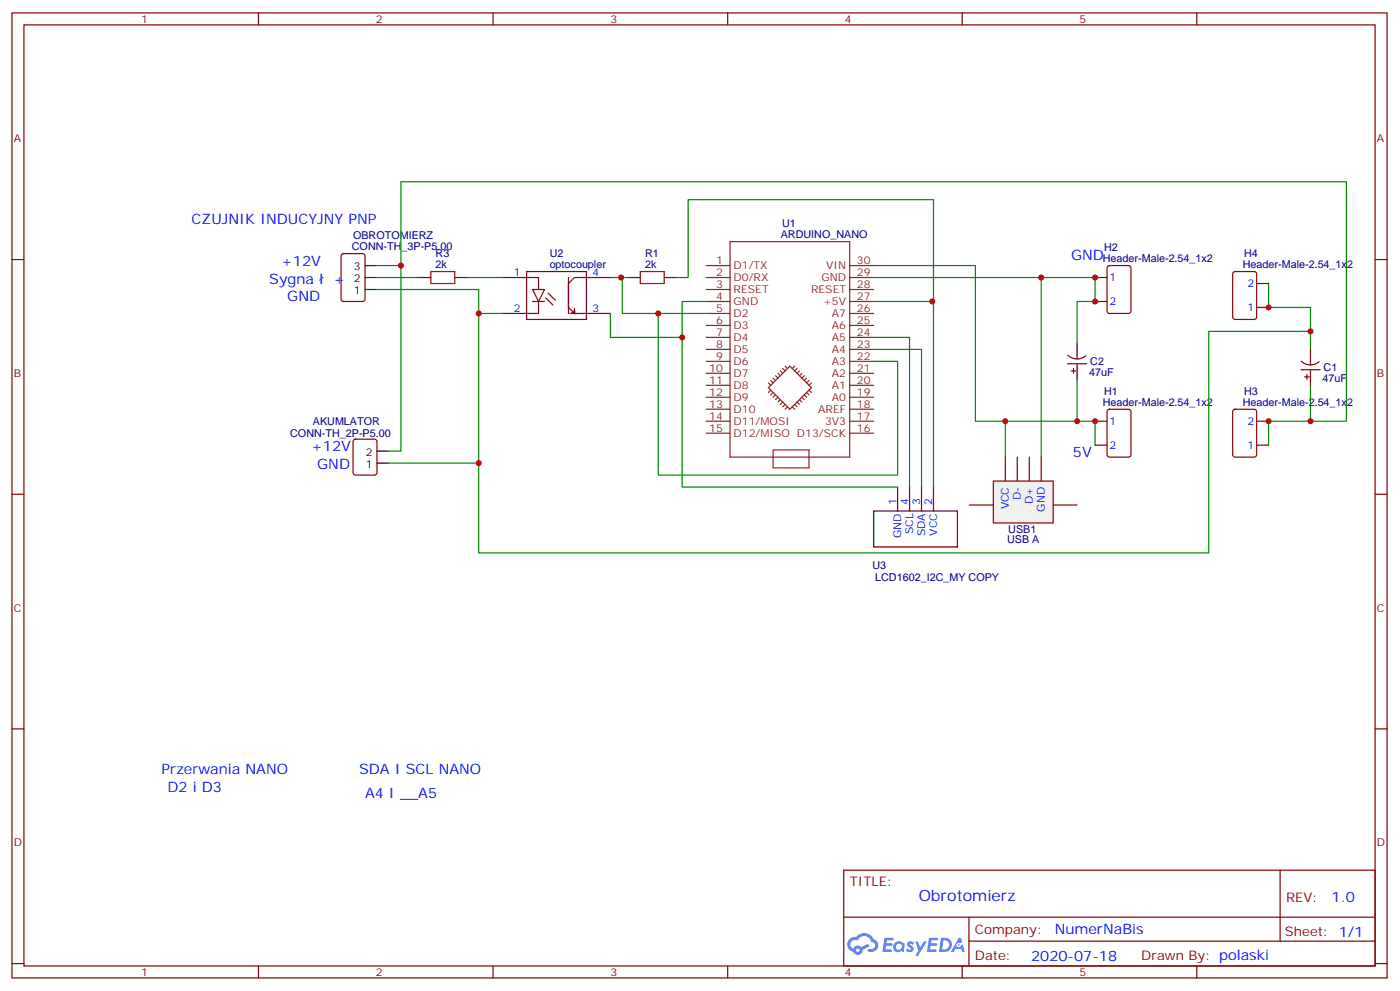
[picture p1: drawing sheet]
<svg xmlns="http://www.w3.org/2000/svg" width="413mm" height="292mm" viewBox="0 0 413 292" stroke-linecap="round" stroke-linejoin="round" font-family="sans-serif">
<g fill="none" stroke="#870000" stroke-width=".35">
<path d="M3.5 3.8h405.4v284.3h-405.4zM7.1 7.3h398.2v277.3h-398.2zM76.2 3.8v3.5M145.3 3.8v3.5M214.5 3.8v3.5M283.6 3.8v3.5M352.8 3.8v3.5M3.5 76.5h3.6M405.3 76.5h3.6M3.5 145.6h3.6M405.3 145.6h3.6M3.5 214.8h3.6"/>
<path d="M405.3 214.8h3.6M248.7 256.4h156.6v28.2h-156.6zM377.3 256.4v20.9M248.7 270.2h156.5M285.6 277.3h119.6M285.6 270.2v14.2M3.5 283.9h3.6M76.2 284.6v3.5M145.3 284.6v3.5M214.5 284.6v3.5M283.6 284.6v3.5M352.8 284.6v3.5"/>
<path d="M405.3 283.9h3.6"/>
</g>
<g fill="#5487ff">
<path d="M267.7 277.6a1.22 1.22 0 0 1 1.7 .2l-.4 .6a.47 .47 0 0 0-.3-.4 .47 .47 0 0 0-.5 .2l.1 .2a1.14 1.14 0 0 1 .8 1.8 1.14 1.14 0 0 1-1.9 0l-.2-.2 .5-.6 .7 .5a.29 .29 0 0 0 .3-.3 .29 .29 0 0 0-.2-.3 1.04 1.04 0 0 1-.6-1.7z"/>
<path d="M260.7 276.3h2.4l.3 .2-.2 .5-1.8 .1-.1 .8h1.5l.3 .4-.3 .4h-1.6l-.2 1.1h1.7l.2 .3-.2 .3-2.6 .1z"/>
<path d="M273.8 276.3h2.4l.3 .2-.1 .5-1.8 .1-.2 .8h1.6l.3 .4-.4 .4h-1.6l-.1 1.1h1.7l.2 .3-.2 .3-2.6 .1z"/>
<path d="M282.6 276.3h.7l.3 1.3-.6 .3a.69 .69 0 0 0-1 .3 .69 .69 0 0 0 .4 .9 .69 .69 0 0 0 .9-.6l.5-.2 .6 2.2h-.8l-.2-.9h-1.8l-.5 .9h-.8z"/>
<path d="M269.8 277.4h.8l.6 1.8 1.1-1.8h.9l-2.6 4.2h-.8l.9-1.5z"/>
<path d="M277.4 276.3l-.6 4.2h1.3a2.11 2.11 0 0 0 2.5-2.1 2.11 2.11 0 0 0-2.5-2.1zM278.1 277.1a1.39 1.39 0 0 1 1.7 1.4 1.39 1.39 0 0 1-1.8 1.3h-.3z"/>
<path d="M263.7 277.9a1.54 1.54 0 0 0-.1 2.2 1.54 1.54 0 0 0 2.2 .1l.6 .3 .3-2.3-.2-.3h-.4a1.49 1.49 0 0 0-2.4 0zM264 278.9a.94 .94 0 0 1 1.8 0 .94 .94 0 0 1-1.8 0z"/>
<path d="M250.4 276.7a2.18 2.18 0 0 0 1.1 3.7 1.44 1.44 0 0 0 1.6 .9 1.44 1.44 0 0 0 1.2-1.4l2-1.1-.5-.7-1.9 1a1.47 1.47 0 0 0-2.4 .4 1.39 1.39 0 0 1-.7-1.9 1.39 1.39 0 0 1 2-.5 2.12 2.12 0 0 1 2.2-1.3 2.12 2.12 0 0 1 1.9 1.7 1.14 1.14 0 0 1 1.1 1.4 1.14 1.14 0 0 1-1.7 .7 .43 .43 0 0 0-.5 .4 .43 .43 0 0 0 .4 .5 1.98 1.98 0 0 0 2.5-1.2 1.98 1.98 0 0 0-1.2-2.6 3.1 3.1 0 0 0-5.3-.6l-.9 .1zM252.3 280a.55 .55 0 0 1 1.1 0 .55 .55 0 0 1-1.1 0z"/>
<circle cx="282.6" cy="278.4" r=".26"/>
</g>
<g fill="none" stroke="#8c2424" stroke-width=".35">
<path d="M208.1 78.2h7.1M215.2 71.2h35.3v63.5h-35.3zM250.5 78.2h7M208.1 99.4h7.1M208.1 95.9h7.1M208.1 92.4h7.1M208.1 88.8h7.1M208.1 85.3h7.1M208.1 81.8h7.1M250.5 99.4h7M250.5 95.9h7M250.5 92.4h7"/>
<path d="M250.5 88.8h7M250.5 85.3h7M250.5 81.8h7M208.1 117.1h7.1M208.1 113.5h7.1M208.1 110h7.1M208.1 106.5h7.1M208.1 102.9h7.1M226.5 112.8l.7 .7M227.2 114.9l-.7 .7M227.2 112.1l.7 .7M227.9 111.4l.7 .7"/>
<path d="M227.9 115.6l-.7 .7M228.6 110.7l.7 .7M228.6 116.3l-.7 .8M229.3 110l.7 .7M229.3 117.1l-.7 .7M230 109.3l.7 .7M230 117.8l-.7 .7M230.7 108.6l.7 .7M230.7 118.5l-.7 .7M231.4 107.9l.7 .7M231.4 119.2l-.7 .7M232.1 119.9l-.7 .7"/>
<path d="M232.8 107.9l6.4 6.3-6.4 6.4-6.3-6.4zM233.5 119.9l.7 .7M234.2 119.2l.7 .7M234.2 107.9l-.7 .7M234.9 118.5l.8 .7M234.9 108.6l-.7 .7M235.7 117.8l.7 .7M235.7 109.3l-.8 .7M236.4 117.1l.7 .7M236.4 110l-.7 .7M237.1 116.3l.7 .8M237.1 110.7l-.7 .7"/>
<path d="M237.8 115.6l.7 .7M237.8 111.4l-.7 .7M238.5 114.9l.7 .7M238.5 112.1l-.7 .7M239.2 112.8l-.7 .7M250.5 117.1h7M250.5 113.5h7M250.5 110h7M250.5 106.5h7M250.5 102.9h7M208.1 124.1h7.1M208.1 120.6h7.1"/>
<path d="M208.1 127.6h7.1M227.9 132.6h10.6v5.3h-10.6zM250.5 124.1h7M250.5 120.6h7M250.5 127.6h7"/>
</g>
<path d="M148.2 81.8h10.5v3.5M155.2 80h17.7v14.1h-17.7zM157 85.3h3.5l-1.8 3.5zM157 88.8h3.5M158.7 88.8v3.6h-10.5M160.9 87.8l2.1 2.1M161.6 86.4l2.1 2.1M167.6 81.8v10.6M179.9 81.8h-10.6l-1.7 1.7v7.1l1.7 1.8h10.6" fill="none" stroke="#870000" stroke-width=".35"/>
<path d="M167.4 92.4l1.5-.5 .5-1.5 .3 2.2z" fill="#870000"/>
<path d="M111.1 78.2h7.1v-24.6h278.7v70.5h-10.6M257.5 78.2h30v45.9h30M111.1 85.3h30v77.6h215.2v-65.3h30M111.1 81.8h12.4M137.6 81.8h10.6M257.5 81.8h65.3v7h-5.3v12.4M306.9 81.8v52.9M373.9 83.5v7.1h12.4v12.3M317.5 111.8v12.3h5.3v7.1M386.3 113.5v10.6h-12.4v7.1M296.3 124.1v10.6" fill="none" stroke="#008700" stroke-width=".35"/>
<g fill="none" stroke="#870000" stroke-width=".35">
<path d="M100.8 74.9l.4-.2h5.7l.6 .4 .1 13-.5 .7h-5.9l-.6-.4-.1-13zM326.6 78.5l.4-.3h5.7l.6 .5 .1 13-.5 .6-5.9 .1-.6-.5-.1-12.9zM322.8 81.8h3.5M322.8 88.8h3.5M363.6 80.2l.5-.2h5.6l.7 .4v13l-.4 .7h-5.9l-.7-.4v-13zM370.4 90.6h3.5M370.4 83.5h3.5M314.7 107.2h5.6M314.8 104.6a3.8 3.8 0 0 0 5.2 .2M315.7 109.3h1.4M316.4 108.6v1.4M317.5 104.7v1.1"/>
<path d="M317.5 107.2v1M383.5 108.9h5.6M383.6 106.4a3.8 3.8 0 0 0 5.2 .2M384.5 111.1h1.4M385.2 110.3v1.5M386.3 106.5v1M386.3 108.9v1.1M322.8 131.2h3.5M322.8 124.1h3.5M326.6 120.8l.4-.2h5.7l.6 .4 .1 13-.5 .6-5.9 .1-.6-.5-.1-12.9zM363.6 120.8l.5-.2h5.6l.7 .4v13l-.4 .6-5.9 .1-.7-.5v-12.9zM370.4 131.2h3.5"/>
<path d="M370.4 124.1h3.5"/>
</g>
<path d="M107.6 78.2h3.5M107.6 81.8h3.5M107.6 85.3h3.5M317.5 101.2v3.5M317.5 108.2v3.6M386.3 102.9v3.6M386.3 110v3.5" fill="none" stroke="#000" stroke-width=".35"/>
<path d="M292.8 141.7h17.6v12.4h-17.6z" fill="#f0f0f0" stroke="#870000" stroke-width=".35"/>
<g fill="none" stroke="#870000" stroke-width=".35">
<path d="M123.5 81.8h3.5M134.1 81.8h3.5M185.2 81.8h3.5M195.8 81.8h3.5M104.3 129.6l.5-.2h5.6l.7 .4v9.5l-.4 .6-5.9 .1-.7-.5v-9.4zM296.3 134.7v7M299.9 134.7v7M303.4 134.7v7M306.9 134.7v7M264.6 143.5v7.1M268.1 143.5v7.1M271.6 143.5v7.1"/>
<path d="M275.2 143.5v7.1M285.8 148.8h7M310.4 148.8h7.1"/>
</g>
<path d="M111.1 136.5h3.6M111.1 132.9h3.6M257.5 150.6h24.7v10.5h-24.7z" fill="none" stroke="#000" stroke-width=".35"/>
<path d="M118.2 78.2v54.7h-3.5M141.1 92.4h7.1M179.9 92.4v7h21.2M179.9 81.8h5.3M183.1 81.8h.3v10.6h24.7M194 92.4v47.6h70.6v-33.5h-7.1M199.3 81.8h3.5v-23h72.4v30h-.4M208.1 88.8h-7v54.7h63.5M257.5 99.4h10.6v44.1M257.5 88.8h17.7v54.7M257.5 102.9h14.1v40.6M114.7 136.5h26.4" fill="none" stroke="#008700" stroke-width=".35"/>
<path d="M127 80h7.1v3.5h-7.1zM188.7 80h7.1v3.5h-7.1z" fill="none" stroke="#a10000" stroke-width=".35"/>
<g fill="#c00">
<circle cx="194" cy="92.4" r=".88"/>
<circle cx="274.8" cy="88.8" r=".88"/>
<circle cx="141.1" cy="92.4" r=".88"/>
<circle cx="141.1" cy="136.5" r=".88"/>
<circle cx="183.1" cy="81.8" r=".88"/>
<circle cx="201.1" cy="99.4" r=".88"/>
<circle cx="296.3" cy="124.1" r=".88"/>
<circle cx="373.9" cy="124.1" r=".88"/>
<circle cx="322.8" cy="124.1" r=".88"/>
<circle cx="317.5" cy="124.1" r=".88"/>
<circle cx="373.9" cy="90.6" r=".88"/>
<circle cx="322.8" cy="81.8" r=".88"/>
<circle cx="322.8" cy="88.8" r=".88"/>
<circle cx="386.3" cy="124.1" r=".88"/>
<circle cx="386.3" cy="97.6" r=".88"/>
<circle cx="306.9" cy="81.8" r=".88"/>
<circle cx="118.2" cy="78.2" r=".88"/>
</g>
<text font-size="4.6" fill="#00f" x="270.8" y="265.4">Obrotomierz</text>
<g font-size="4.2" fill="#00f">
<text x="56.4" y="65.9">CZUJNIK INDUCYJNY PNP</text>
<text x="315.7" y="76.5">GND</text>
<text x="79.4" y="83.5">Sygna</text>
<text x="82.9" y="78.2">+12V</text>
<text x="98.3" y="83.5">+</text>
<text x="84.7" y="88.8">GND</text>
<text x="91.7" y="132.9">+12V</text>
<text x="316.3" y="134.5">5V</text>
<text x="93.5" y="138.2">GND</text>
<text x="47.6" y="228.2">Przerwania NANO</text>
<text x="49.4" y="233.5">D2 i D3</text>
<text x="105.8" y="228.2">SDA I SCL NANO</text>
<text x="107.6" y="235.2">A4 I __A5</text>
<text x="392.5" y="265.7">1.0</text>
<text x="310.9" y="275.2">NumerNaBis</text>
<text x="304" y="283">2020-07-18</text>
</g>
<g font-size="3.9" fill="#800">
<text x="250.5" y="261">TITLE:</text>
<text x="379.1" y="265.7">REV:</text>
<text x="287.4" y="275.2">Company:</text>
<text x="378.7" y="275.8">Sheet: 1/1</text>
<text x="287.4" y="282.9">Date:</text>
<text x="336.4" y="282.9">Drawn By: polaski</text>
</g>
<g font-size="3.2" fill="#800">
<text x="41.6" y="6.8">1</text>
<text x="110.8" y="6.8">2</text>
<text x="179.9" y="6.8">3</text>
<text x="249.1" y="6.8">4</text>
<text x="318.2" y="6.8">5</text>
<text x="4.1" y="41.9">A</text>
<text x="405.9" y="41.9">A</text>
<text x="4.1" y="111.1">B</text>
<text x="405.9" y="111.1">B</text>
<text x="4.1" y="180.2">C</text>
<text x="405.9" y="180.2">C</text>
<text x="4.1" y="249.3">D</text>
<text x="405.9" y="249.3">D</text>
<text x="41.6" y="287.6">1</text>
<text x="110.8" y="287.6">2</text>
<text x="179.9" y="287.6">3</text>
<text x="249.1" y="287.6">4</text>
<text x="318.2" y="287.6">5</text>
</g>
<g font-size="3.2" fill="#000080">
<text x="104.1" y="70.5">OBROTOMIERZ</text>
<text x="230.2" y="70.1">ARDUINO_NANO</text>
<text x="230.6" y="66.8">U1</text>
<text x="103.7" y="73.7">CONN-TH_3P-P5.00</text>
<text x="128.4" y="75.8">R3</text>
<text x="162" y="75.7">U2</text>
<text x="190.2" y="75.8">R1</text>
<text x="325.1" y="77.2">Header-Male-2.54_1x2</text>
<text x="325.4" y="74">H2</text>
<text x="366.7" y="75.8">H4</text>
<text x="128.4" y="79">2k</text>
<text x="162" y="79">optocoupler</text>
<text x="190.2" y="79">2k</text>
<text x="366.4" y="79">Header-Male-2.54_1x2</text>
<text x="321.4" y="107.5">C2</text>
<text x="321" y="110.7">47uF</text>
<text x="389.8" y="112.5">47uF</text>
<text x="390.2" y="109.3">C1</text>
<text x="325.1" y="119.5">Header-Male-2.54_1x2</text>
<text x="325.4" y="116.3">H1</text>
<text x="366.4" y="119.5">Header-Male-2.54_1x2</text>
<text x="366.7" y="116.3">H3</text>
<text x="92.2" y="125.2">AKUMLATOR</text>
<text x="85.5" y="128.8">CONN-TH_2P-P5.00</text>
<text x="296.9" y="160.1">USB A</text>
<text x="297.2" y="156.9">USB1</text>
<text x="257.2" y="167.6">U3</text>
<text x="258" y="171.1">LCD1602_I2C_MY COPY</text>
</g>
<g font-size="3.2" fill="#8d2323">
<text x="211.1" y="77.9">1</text>
<text x="252.6" y="77.9">30</text>
<text x="211.1" y="81.4">2</text>
<text x="216.3" y="82.8">D0/RX</text>
<text x="216.3" y="79.3">D1/TX</text>
<text x="242.1" y="82.8">GND</text>
<text x="243.5" y="79.3">VIN</text>
<text x="252.6" y="81.4">29</text>
<text x="211.1" y="88.5">4</text>
<text x="211.1" y="84.9">3</text>
<text x="216.3" y="89.9">GND</text>
<text x="216.3" y="86.4">RESET</text>
<text x="239.1" y="86.4">RESET</text>
<text x="242.6" y="89.9">+5V</text>
<text x="252.6" y="84.9">28</text>
<text x="252.6" y="88.5">27</text>
<text x="211.1" y="95.5">6</text>
<text x="211.1" y="92">5</text>
<text x="216.3" y="93.4">D2</text>
<text x="245.2" y="93.4">A7</text>
<text x="252.6" y="92">26</text>
<text x="252.6" y="95.5">25</text>
<text x="211.1" y="99.1">7</text>
<text x="216.3" y="100.5">D4</text>
<text x="216.3" y="96.9">D3</text>
<text x="245.2" y="96.9">A6</text>
<text x="245.2" y="100.5">A5</text>
<text x="252.6" y="99.1">24</text>
<text x="211.1" y="106.1">9</text>
<text x="211.1" y="102.6">8</text>
<text x="216.3" y="107.5">D6</text>
<text x="216.3" y="104">D5</text>
<text x="245.2" y="104">A4</text>
<text x="245.2" y="107.5">A3</text>
<text x="252.6" y="102.6">23</text>
<text x="252.6" y="106.1">22</text>
<text x="209" y="113.2">11</text>
<text x="209" y="109.6">10</text>
<text x="216.3" y="111.1">D7</text>
<text x="245.2" y="111.1">A2</text>
<text x="252.6" y="109.6">21</text>
<text x="252.6" y="113.2">20</text>
<text x="209" y="116.7">12</text>
<text x="216.3" y="118.1">D9</text>
<text x="216.3" y="114.6">D8</text>
<text x="245.2" y="114.6">A1</text>
<text x="245.2" y="118.1">A0</text>
<text x="252.6" y="116.7">19</text>
<text x="209" y="123.8">14</text>
<text x="209" y="120.2">13</text>
<text x="216.3" y="125.2">D11/MOSI</text>
<text x="216.3" y="121.6">D10</text>
<text x="241.2" y="121.6">AREF</text>
<text x="243.2" y="125.2">3V3</text>
<text x="252.6" y="120.2">18</text>
<text x="252.6" y="123.8">17</text>
<text x="209" y="127.3">15</text>
<text x="216.3" y="128.7">D12/MISO D13/SCK</text>
<text x="252.6" y="127.3">16</text>
</g>
<g font-size="3.2">
<text x="104.3" y="83.2">2</text>
<text x="104.3" y="79.7">3</text>
<text x="104.3" y="86.7">1</text>
<text x="107.8" y="137.9">1</text>
<text x="107.8" y="134.3">2</text>
</g>
<g font-size="3.2" fill="#00f">
<text x="151.4" y="81.4">1</text>
<text x="174.6" y="81.4">4</text>
<text x="327" y="82.8">1</text>
<text x="327" y="89.9">2</text>
<text x="367.7" y="84.6">2</text>
<text x="151.4" y="92">2</text>
<text x="174.6" y="92">3</text>
<text x="367.7" y="91.7">1</text>
<text x="327" y="125.2">1</text>
<text x="367.7" y="125.2">2</text>
<text x="327" y="132.2">2</text>
<text x="367.7" y="132.2">1</text>
<text x="264.2" y="148.8" transform="rotate(-90 264.2 148.8)">1</text>
<text x="267.8" y="148.8" transform="rotate(-90 267.8 148.8)">4</text>
<text x="271.3" y="148.8" transform="rotate(-90 271.3 148.8)">3</text>
<text x="274.8" y="148.8" transform="rotate(-90 274.8 148.8)">2</text>
<text x="300.9" y="147.4" transform="rotate(-90 300.9 147.4)">D-</text>
<text x="304.4" y="148.6" transform="rotate(-90 304.4 148.6)">D+</text>
<text x="297.4" y="150.1" transform="rotate(-90 297.4 150.1)">VCC</text>
<text x="308" y="150.8" transform="rotate(-90 308 150.8)">GND</text>
<text x="265.6" y="158.6" transform="rotate(-90 265.6 158.6)">GND</text>
<text x="269.2" y="157.4" transform="rotate(-90 269.2 157.4)">SCL</text>
<text x="272.7" y="158.1" transform="rotate(-90 272.7 158.1)">SDA</text>
<text x="276.2" y="157.9" transform="rotate(-90 276.2 157.9)">VCC</text>
</g>
</svg>
